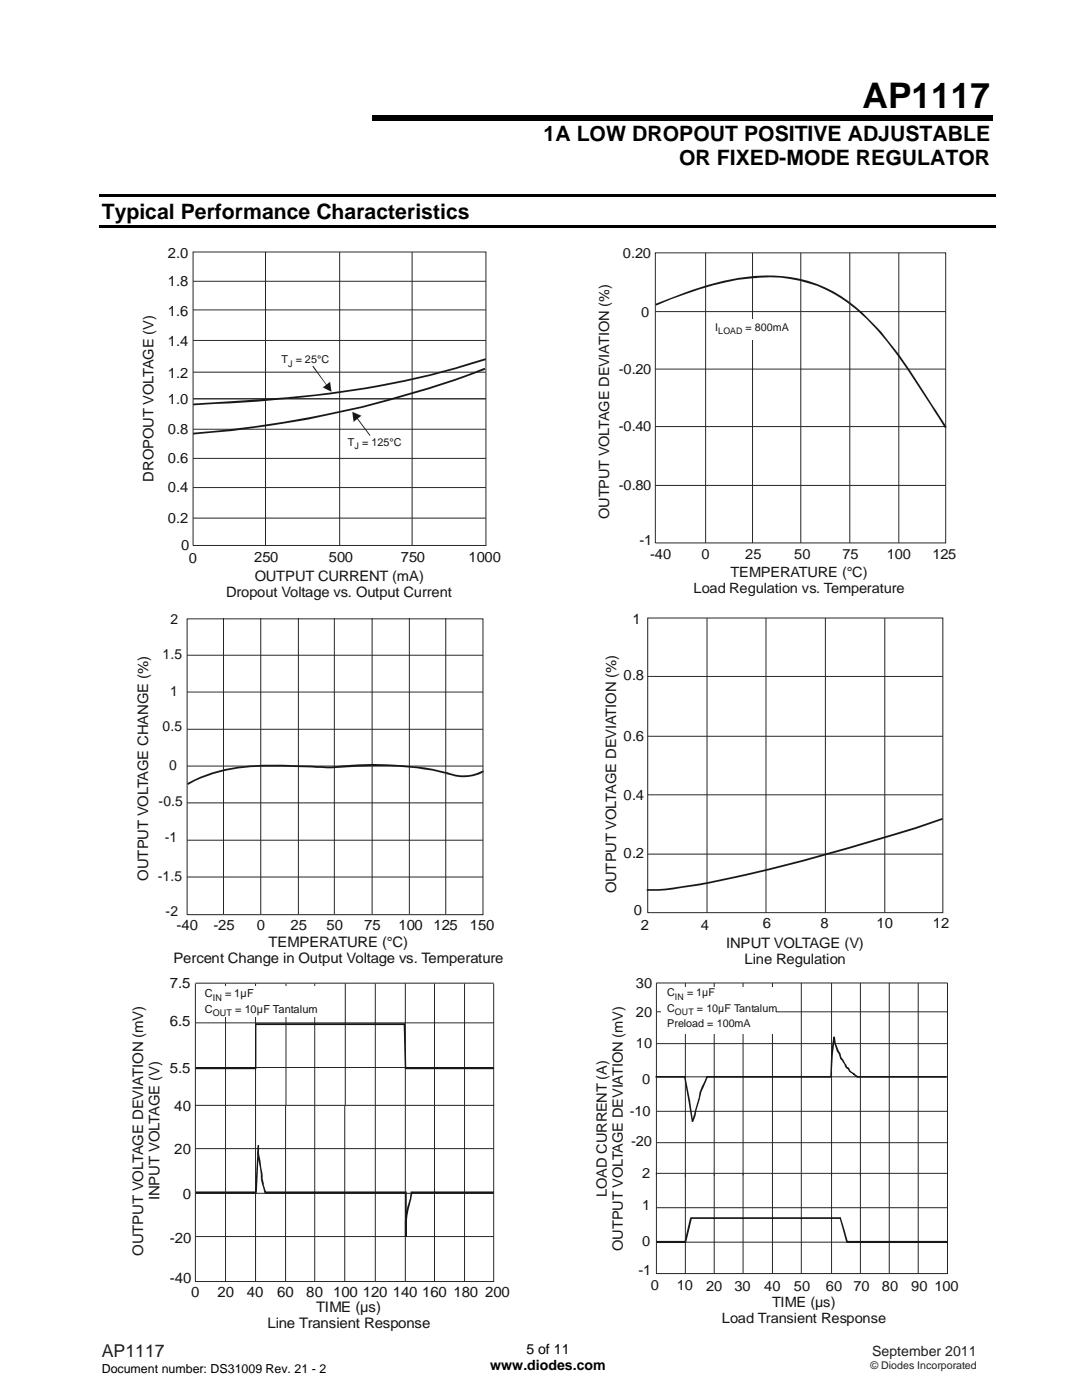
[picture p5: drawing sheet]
<svg xmlns="http://www.w3.org/2000/svg" width="216mm" height="279mm" viewBox="0 0 216 279" stroke-linecap="round" stroke-linejoin="round" font-family="sans-serif">
<path d="M19.8 38.8h178.8v.5h-178.8zM74.3 23.1h123.8v1.1h-123.8zM19.8 44.9h178.8v.5h-178.8z" fill="#000"/>
<g fill="none" stroke="#23282b" stroke-width=".2">
<path d="M38.5 50.3h58.5v58.6h-58.5zM38.5 56.1h58.5M53 50.3v58.6M67.8 50.3v58.6M82.2 50.3v58.6M38.5 79.6h58.5M38.5 67.9h58.5M38.5 61.8h58.5M38.5 74.3h58.5M38.5 97.3h58.5M38.5 91.5h58.5M38.5 85.7h58.5"/>
<path d="M38.5 103.4h58.5"/>
</g>
<g fill="#1f1a17">
<path d="M62.5 73l2.8 3.9-.1 .1-2.9-3.8z"/>
<path d="M71.2 83.5l.1-.1 2.6 3.5-.1 .1z"/>
<path d="M38.5 80.5a352.3 352.3 0 0 0 30.8-2.6l.1 .3a306.7 306.7 0 0 1-30.9 2.7zM69.3 77.9a161.6 161.6 0 0 0 27.6-6.4l.1 .4a164.1 164.1 0 0 1-27.6 6.3z"/>
<path d="M38.5 86.4a213.5 213.5 0 0 0 30.1-4.5v.3a206.7 206.7 0 0 1-30.1 4.5zM68.6 81.9a204.4 204.4 0 0 0 28.1-8.5l.2 .4a204.7 204.7 0 0 1-28.3 8.4z"/>
</g>
<g fill="#1f1a17">
<path d="M64.4 77.3l1.5-1.1 .2 2-.2-2 .2 2z" fill-rule="evenodd"/>
<path d="M70.3 82.2l1.8 .8-1.6 1.2z" fill-rule="evenodd"/>
</g>
<path d="M130.8 50.5h57.9v57.9h-57.9zM140.8 50.5v57.9M150.2 50.5v57.9M159.8 50.5v57.9M169.6 50.5v57.9M179.3 50.5v57.9M130.8 73.7h57.9M130.8 62.2h57.9M130.8 96.9h57.9M130.8 85.1h57.9" fill="none" stroke="#23282b" stroke-width=".2"/>
<path d="M130.8 60.6a103.1 103.1 0 0 1 10.5-3.7 36 36 0 0 1 20.1-.8 28.9 28.9 0 0 1 13.1 8.8 84.7 84.7 0 0 1 9.3 12.4l2.3 3.6-.3 .1a119.6 119.6 0 0 0-10.2-14.4 32.8 32.8 0 0 0-12.6-9.6 28.9 28.9 0 0 0-13.5-1.4 62.2 62.2 0 0 0-18.6 5.4zM185.8 81l.3-.1 2.8 4.3-.4 .2z" fill="#1f1a17"/>
<g fill="#fff">
<path d="M142.3 63.6l.1 4.2z"/>
<path d="M142.3 63.6h.2v4.2h-.2z"/>
<path d="M142.4 63.6h.2v4.2h-.2z"/>
<path d="M142.5 63.6h.2v4.2h-.2z"/>
<path d="M142.6 63.6h.2v4.2h-.2z"/>
<path d="M142.7 63.6h.2v4.2h-.2z"/>
<path d="M142.8 63.6h.2v4.2h-.2z"/>
<path d="M142.9 63.6h.1v4.2h-.1z"/>
<path d="M143 63.6h.1v4.2h-.1z"/>
<path d="M143 63.6h.2v4.2h-.2z"/>
<path d="M143.1 63.6h.2v4.2h-.2z"/>
<path d="M143.2 63.6h.2v4.2h-.2z"/>
<path d="M143.3 63.6h.2v4.2h-.2z"/>
<path d="M143.4 63.6h.2v4.2h-.2z"/>
<path d="M143.5 63.6h.1v4.2h-.1z"/>
<path d="M143.6 63.6h.1v4.2h-.1z"/>
<path d="M143.6 63.6h.2v4.2h-.2z"/>
<path d="M143.7 63.6h.2v4.2h-.2z"/>
<path d="M143.8 63.6h.2v4.2h-.2z"/>
<path d="M143.9 63.6h.2v4.2h-.2z"/>
<path d="M144 63.6h.1v4.2h-.1z"/>
<path d="M144.1 63.6h.1v4.2h-.1z"/>
<path d="M144.1 63.6h.2v4.2h-.2z"/>
<path d="M144.2 63.6h.2v4.2h-.2z"/>
<path d="M144.3 63.6h.2v4.2h-.2z"/>
<path d="M144.4 63.6h.2v4.2h-.2z"/>
<path d="M144.5 63.6h.2v4.2h-.2z"/>
<path d="M144.6 63.6h.2v4.2h-.2z"/>
<path d="M144.7 63.6h.1v4.2h-.1z"/>
<path d="M144.8 63.6h.1v4.2h-.1z"/>
<path d="M144.8 63.6h.2v4.2h-.2z"/>
<path d="M144.9 63.6h.2v4.2h-.2z"/>
<path d="M145 63.6h.2v4.2h-.2z"/>
<path d="M145.1 63.6h.2v4.2h-.2z"/>
<path d="M145.2 63.6h.2v4.2h-.2z"/>
<path d="M145.3 63.6h.1v4.2h-.1z"/>
<path d="M145.4 63.6h.1v4.2h-.1z"/>
<path d="M145.4 63.6h.2v4.2h-.2z"/>
<path d="M145.5 63.6h.2v4.2h-.2z"/>
<path d="M145.6 63.6h.2v4.2h-.2z"/>
<path d="M145.7 63.6h.2v4.2h-.2z"/>
<path d="M145.8 63.6h.2v4.2h-.2z"/>
<path d="M145.9 63.6h.1v4.2h-.1z"/>
<path d="M146 63.6h.1v4.2h-.1z"/>
<path d="M146 63.6h.2v4.2h-.2z"/>
<path d="M146.1 63.6h.2v4.2h-.2z"/>
<path d="M146.2 63.6h.2v4.2h-.2z"/>
<path d="M146.3 63.6h.2v4.2h-.2z"/>
<path d="M146.4 63.6h.2v4.2h-.2z"/>
<path d="M146.5 63.6h.1v4.2h-.1z"/>
<path d="M146.6 63.6h.1v4.2h-.1z"/>
<path d="M146.6 63.6h.2v4.2h-.2z"/>
<path d="M146.7 63.6h.2v4.2h-.2z"/>
<path d="M146.8 63.6h.2v4.2h-.2z"/>
<path d="M146.9 63.6h.2v4.2h-.2z"/>
<path d="M147 63.6h.2v4.2h-.2z"/>
<path d="M147.1 63.6h.1v4.2h-.1z"/>
<path d="M147.2 63.6h.1v4.2h-.1z"/>
<path d="M147.2 63.6h.2v4.2h-.2z"/>
<path d="M147.3 63.6h.2v4.2h-.2z"/>
<path d="M147.4 63.6h.2v4.2h-.2z"/>
<path d="M147.5 63.6h.2v4.2h-.2z"/>
<path d="M147.6 63.6h.2v4.2h-.2z"/>
<path d="M147.7 63.6h.1v4.2h-.1z"/>
<path d="M147.8 63.6h.1v4.2h-.1z"/>
<path d="M147.8 63.6h.2v4.2h-.2z"/>
<path d="M147.9 63.6h.2v4.2h-.2z"/>
<path d="M148 63.6h.2v4.2h-.2z"/>
<path d="M148.1 63.6h.2v4.2h-.2z"/>
<path d="M148.2 63.6h.2v4.2h-.2z"/>
<path d="M148.3 63.6h.1v4.2h-.1z"/>
<path d="M148.4 63.6h.1v4.2h-.1z"/>
<path d="M148.4 63.6h.2v4.2h-.2z"/>
<path d="M148.5 63.6h.2v4.2h-.2z"/>
<path d="M148.6 63.6h.2v4.2h-.2z"/>
<path d="M148.7 63.6h.2v4.2h-.2z"/>
<path d="M148.8 63.6h.2v4.2h-.2z"/>
<path d="M148.9 63.6h.2v4.2h-.2z"/>
<path d="M149 63.6h.1v4.2h-.1z"/>
<path d="M149.1 63.6h.1v4.2h-.1z"/>
<path d="M149.1 63.6h.2v4.2h-.2z"/>
<path d="M149.2 63.6h.2v4.2h-.2z"/>
<path d="M149.3 63.6h.2v4.2h-.2z"/>
<path d="M149.4 63.6h.2v4.2h-.2z"/>
<path d="M149.5 63.6h.1v4.2h-.1z"/>
<path d="M149.6 63.6h.1v4.2h-.1z"/>
<path d="M149.6 63.6h.2v4.2h-.2z"/>
<path d="M149.7 63.6h.2v4.2h-.2z"/>
<path d="M149.8 63.6h.2v4.2h-.2z"/>
<path d="M149.9 63.6h.2v4.2h-.2z"/>
<path d="M150 63.6h.2v4.2h-.2z"/>
<path d="M150.1 63.6h.1v4.2h-.1z"/>
<path d="M150.2 63.6h.1v4.2h-.1z"/>
<path d="M150.2 63.6h.2v4.2h-.2z"/>
<path d="M150.3 63.6h.2v4.2h-.2z"/>
<path d="M150.4 63.6h.2v4.2h-.2z"/>
<path d="M150.5 63.6h.2v4.2h-.2z"/>
<path d="M150.6 63.6h.2v4.2h-.2z"/>
<path d="M150.7 63.6h.2v4.2h-.2z"/>
<path d="M150.8 63.6h.1v4.2h-.1z"/>
<path d="M150.9 63.6h.1v4.2h-.1z"/>
<path d="M150.9 63.6h.2v4.2h-.2z"/>
<path d="M151 63.6h.2v4.2h-.2z"/>
<path d="M151.1 63.6h.2v4.2h-.2z"/>
<path d="M151.2 63.6h.2v4.2h-.2z"/>
<path d="M151.3 63.6h.1v4.2h-.1z"/>
<path d="M151.4 63.6h.1v4.2h-.1z"/>
<path d="M151.4 63.6h.2v4.2h-.2z"/>
<path d="M151.5 63.6h.2v4.2h-.2z"/>
<path d="M151.6 63.6h.2v4.2h-.2z"/>
<path d="M151.7 63.6h.2v4.2h-.2z"/>
<path d="M151.8 63.6h.2v4.2h-.2z"/>
<path d="M151.9 63.6h.2v4.2h-.2z"/>
<path d="M152 63.6h.1v4.2h-.1z"/>
<path d="M152.1 63.6h.1v4.2h-.1z"/>
<path d="M152.1 63.6h.2v4.2h-.2z"/>
<path d="M152.2 63.6h.2v4.2h-.2z"/>
<path d="M152.3 63.6h.2v4.2h-.2z"/>
<path d="M152.4 63.6h.2v4.2h-.2z"/>
<path d="M152.5 63.6h.2v4.2h-.2z"/>
<path d="M152.6 63.6h.1v4.2h-.1z"/>
<path d="M152.7 63.6h.1v4.2h-.1z"/>
<path d="M152.7 63.6h.2v4.2h-.2z"/>
<path d="M152.8 63.6h.2v4.2h-.2z"/>
<path d="M152.9 63.6h.2v4.2h-.2z"/>
<path d="M153 63.6h.2v4.2h-.2z"/>
<path d="M153.1 63.6h.1v4.2h-.1z"/>
<path d="M153.2 63.6h.1v4.2h-.1z"/>
<path d="M153.2 63.6h.2v4.2h-.2z"/>
<path d="M153.3 63.6h.2v4.2h-.2z"/>
<path d="M153.4 63.6h.2v4.2h-.2z"/>
<path d="M153.5 63.6h.2v4.2h-.2z"/>
<path d="M153.6 63.6h.2v4.2h-.2z"/>
<path d="M153.7 63.6h.2v4.2h-.2z"/>
<path d="M153.8 63.6h.1v4.2h-.1z"/>
<path d="M153.9 63.6h.1v4.2h-.1z"/>
<path d="M153.9 63.6h.2v4.2h-.2z"/>
<path d="M154 63.6h.2v4.2h-.2z"/>
<path d="M154.1 63.6h.2v4.2h-.2z"/>
<path d="M154.2 63.6h.2v4.2h-.2z"/>
<path d="M154.3 63.6h.2v4.2h-.2z"/>
<path d="M154.4 63.6h.1v4.2h-.1z"/>
<path d="M154.5 63.6h.1v4.2h-.1z"/>
<path d="M154.5 63.6h.2v4.2h-.2z"/>
<path d="M154.6 63.6h.2v4.2h-.2z"/>
<path d="M154.7 63.6h.2v4.2h-.2z"/>
<path d="M154.8 63.6h.2v4.2h-.2z"/>
<path d="M154.9 63.6h.2v4.2h-.2z"/>
<path d="M155 63.6h.2v4.2h-.2z"/>
<path d="M155.1 63.6h.1v4.2h-.1z"/>
<path d="M155.2 63.6h.1v4.2h-.1z"/>
<path d="M155.2 63.6h.2v4.2h-.2z"/>
<path d="M155.3 63.6h.2v4.2h-.2z"/>
<path d="M155.4 63.6h.2v4.2h-.2z"/>
<path d="M155.5 63.6h.2v4.2h-.2z"/>
<path d="M155.6 63.6h.1v4.2h-.1z"/>
<path d="M155.7 63.6h.1v4.2h-.1z"/>
<path d="M155.7 63.6h.2v4.2h-.2z"/>
<path d="M155.8 63.6h.2v4.2h-.2z"/>
<path d="M155.9 63.6h.2v4.2h-.2z"/>
<path d="M156 63.6h.2v4.2h-.2z"/>
<path d="M156.1 63.6h.2v4.2h-.2z"/>
<path d="M156.2 63.6h.1v4.2h-.1z"/>
<path d="M156.3 63.6h.1v4.2h-.1z"/>
<path d="M156.3 63.6h.2v4.2h-.2z"/>
<path d="M156.4 63.6h.2v4.2h-.2z"/>
<path d="M156.5 63.6h.2v4.2h-.2z"/>
<path d="M156.6 63.6h.2v4.2h-.2z"/>
<path d="M156.7 63.6h.2v4.2h-.2z"/>
<path d="M156.8 63.6h.2v4.2h-.2z"/>
<path d="M156.9 63.6h.1v4.2h-.1z"/>
<path d="M157 63.6h.1v4.2h-.1z"/>
<path d="M157 63.6h.2v4.2h-.2z"/>
<path d="M157.1 63.6h.2v4.2h-.2z"/>
<path d="M157.2 63.6h.2v4.2h-.2z"/>
<path d="M157.3 63.6h.2v4.2h-.2z"/>
<path d="M157.4 63.6h.1v4.2h-.1z"/>
<path d="M157.5 63.6h.1v4.2h-.1z"/>
<path d="M157.5 63.6h.2v4.2h-.2z"/>
<path d="M157.6 63.6h.2v4.2h-.2z"/>
<path d="M157.7 63.6h.2v4.2h-.2z"/>
<path d="M157.8 63.6h.2v4.2h-.2z"/>
<path d="M157.9 63.6h.2v4.2h-.2z"/>
<path d="M158 63.6h.2v4.2h-.2z"/>
<path d="M158.1 63.6h.1v4.2h-.1z"/>
<path d="M158.2 63.6h.1v4.2h-.1z"/>
<path d="M158.2 63.6h.2v4.2h-.2z"/>
<path d="M158.3 63.6h.2v4.2h-.2z"/>
<path d="M158.4 63.6h.2v4.2h-.2z"/>
<path d="M158.5 63.6h.2v4.2h-.2z"/>
<path d="M158.6 63.6l.1 4.2z"/>
<path d="M158.7 63.6v4.2z"/>
</g>
<g fill="none" stroke="#23282b" stroke-width=".2">
<path d="M37.3 123.5h59.1v59h-59.1zM37.3 138.1h59.1M37.3 130.8h59.1M44.6 123.3v59.2M52 123.3v59.2M59.5 123.3v59.2M66.7 123.3v59.2M74.3 123.3v59.2M81.7 123.3v59.2M88.9 123.3v59.2M37.3 152.9h59.1M37.3 145.5h59.1"/>
<path d="M37.3 175h59.1M37.3 167.7h59.1M37.3 160.2h59.1"/>
</g>
<path d="M37.3 156.3a34.2 34.2 0 0 1 17.2-3.7l7.9 .2-.1 .4a87.4 87.4 0 0 0-15 .2l-4.1 .9a24 24 0 0 0-5.7 2.4zM62.4 152.8l3.7 .2v.3l-3.8-.1zM66.1 153.2v.1zM66.1 153a70.5 70.5 0 0 1 11.3-.5v.4l-5.8 .1-5.5 .3zM77.4 152.5l3 .2a40.7 40.7 0 0 1 8.8 1.4l-.1 .4a55.7 55.7 0 0 0-11.7-1.6zM89.2 154.1h.1l-.1 .2zM89.2 154.1h.1l-.2 .4 .2-.4zM89.2 154.3l-.1 .2zM89.3 154.1l.9 .3-.1 .3-1-.2zM90.2 154.4l1 .2-.1 .4-1-.3zM91.2 154.6a8 8 0 0 0 5.2-.8l.2 .2a8.1 8.1 0 0 1-5.5 1z" fill="#1f1a17"/>
<path d="M129.2 123.3h58.9v58.8h-58.9zM129.2 135h58.9M141.1 123.3v58.8M152.8 123.3v58.8M164.7 123.3v58.8M176.6 123.3v58.8M129.2 158.6h58.9M129.2 146.9h58.9M129.2 170.5h58.9" fill="none" stroke="#23282b" stroke-width=".2"/>
<path d="M129.1 177.4v.4zM129.1 177.4h2.2l2.8-.2 .1 .3-2.9 .3h-2.2zM134.1 177.2l7.1-1.2 .1 .4-7.1 1.1zM141.2 176a357.9 357.9 0 0 0 32.1-8.1l9.4-2.8 5.3-1.9 .1 .4-5.3 1.8a471.5 471.5 0 0 1-36.2 9.9l-5.3 1.1z" fill="#1f1a17"/>
<path d="M39 220.6h59.5v35.2h-59.5z" fill="#fff"/>
<path d="M39 220.6h59.5v35.2h-59.5z" fill="none" stroke="#fff" stroke-width=".2"/>
<g fill="none" stroke="#23282b" stroke-width=".2">
<path d="M39 196.2h59.5M39 196.3v24.3M45 196.3v59.5M51 196.3v59.5M57.1 196.3v24.3M62.8 196.3v59.5M68.9 196.3v24.3M74.9 196.3v59.5M80.9 196.3v59.5M86.7 196.3v59.5M92.7 196.3v59.5M98.5 196.3v24.3"/>
<path d="M39 204.1h59.5M39 213h59.5M39 220.6h59.5v35.2h-59.5zM39 238.1h59.5M39 229.2h59.5M57 220.6v35.2M68.8 220.6v35.2M39 246.8h59.5"/>
</g>
<g fill="#131516">
<path d="M39 213h12.1v.4h-12.1zM51.1 213.2l.1 .2zM50.9 204.4h.3v8.8h-.3zM50.9 204.2h.2v.2h-.2zM51.1 204.2h29.6v.4h-29.6zM80.7 204.2l.2 .2h-.2zM80.5 204.4h.4l.2 8.8h-.3zM80.8 213.2l.1 .2zM80.9 213h17.6v.4h-17.6z"/>
<path d="M39.1 237.8h12v.4h-12zM51.1 238.1h.1v.1h-.1zM51.4 228.6h.3l-.5 9.5-.3-.1zM51.4 228.6h.3zM51.4 228.6h.3v1.7h-.3zM51.4 230.3h.3l.3 1.3-.4 .1zM51.6 231.7l.4-.1 .1 1.4-.2 .1zM51.9 233.1l.2-.1 .3 1.4h-.4zM52.2 234.4h.2zM52 234.4h.4v.8h-.4zM52 235.2h.2l-.2 .1zM52 235.3l.4-.1 .3 1.1-.4 .1zM52.3 236.4h.2zM52.3 236.4l.3-.1 .2 .8-.2 .2zM52.6 237.3l.2-.2 .3 .9-.4 .1zM52.7 238.1h.2v.1zM52.9 237.8h28.1v.4h-28.1zM81 237.8h.2v.3h-.2zM80.8 238.1h.4v8.8h-.4zM80.8 246.9h.4zM80.8 245.2h.4v1.7h-.4zM80.8 243.8h.4v1.4h-.4zM80.8 243.8h.2zM81.1 242.4l.2 .1-.1 1.4-.4-.1zM81.2 241h.4l-.3 1.5-.2-.1zM81.2 241h.2zM81.8 239.3l.2 .2-.4 1.6-.4-.1zM81.9 239.4l.1 .1zM81.9 238l.4 .1-.3 1.4-.2-.1zM81.9 237.8h.2v.3zM82.1 237.8h16.4v.4h-16.4z"/>
</g>
<g fill="#fff">
<path d="M39.8 196.8l.1 6.2z"/>
<path d="M39.8 196.8h.2v6.2h-.2z"/>
<path d="M39.9 196.8h.1v6.2h-.1z"/>
<path d="M40 196.8h.2v6.2h-.2z"/>
<path d="M40 196.8h.3v6.2h-.3z"/>
<path d="M40.2 196.8h.2v6.2h-.2z"/>
<path d="M40.3 196.8h.2v6.2h-.2z"/>
<path d="M40.4 196.8h.2v6.2h-.2z"/>
<path d="M40.5 196.8h.2v6.2h-.2z"/>
<path d="M40.6 196.8h.2v6.2h-.2z"/>
<path d="M40.7 196.8h.2v6.2h-.2z"/>
<path d="M40.8 196.8h.1v6.2h-.1z"/>
<path d="M40.9 196.8h.1v6.2h-.1z"/>
<path d="M40.9 196.8h.2v6.2h-.2z"/>
<path d="M41 196.8h.2v6.2h-.2z"/>
<path d="M41.1 196.8h.2v6.2h-.2z"/>
<path d="M41.2 196.8h.2v6.2h-.2z"/>
<path d="M41.3 196.8h.2v6.2h-.2z"/>
<path d="M41.4 196.8h.2v6.2h-.2z"/>
<path d="M41.5 196.8h.2v6.2h-.2z"/>
<path d="M41.6 196.8h.2v6.2h-.2z"/>
<path d="M41.7 196.8h.2v6.2h-.2z"/>
<path d="M41.8 196.8h.2v6.2h-.2z"/>
<path d="M41.9 196.8h.2v6.2h-.2z"/>
<path d="M42 196.8h.2v6.2h-.2z"/>
<path d="M42.1 196.8h.2v6.2h-.2z"/>
<path d="M42.2 196.8h.2v6.2h-.2z"/>
<path d="M42.3 196.8h.1v6.2h-.1z"/>
<path d="M42.4 196.8h.1v6.2h-.1z"/>
<path d="M42.4 196.8h.2v6.2h-.2z"/>
<path d="M42.5 196.8h.2v6.2h-.2z"/>
<path d="M42.6 196.8h.2v6.2h-.2z"/>
<path d="M42.7 196.8h.2v6.2h-.2z"/>
<path d="M42.8 196.8h.3v6.2h-.3z"/>
<path d="M42.9 196.8h.2v6.2h-.2z"/>
<path d="M43.1 196.8h.1v6.2h-.1z"/>
<path d="M43.1 196.8h.2v6.2h-.2z"/>
<path d="M43.2 196.8h.2v6.2h-.2z"/>
<path d="M43.3 196.8h.2v6.2h-.2z"/>
<path d="M43.4 196.8h.2v6.2h-.2z"/>
<path d="M43.5 196.8h.2v6.2h-.2z"/>
<path d="M43.6 196.8h.2v6.2h-.2z"/>
<path d="M43.7 196.8h.2v6.2h-.2z"/>
<path d="M43.8 196.8h.1v6.2h-.1z"/>
<path d="M43.9 196.8h.1v6.2h-.1z"/>
<path d="M43.9 196.8h.2v6.2h-.2z"/>
<path d="M44 196.8h.2v6.2h-.2z"/>
<path d="M44.1 196.8h.2v6.2h-.2z"/>
<path d="M44.2 196.8h.3v6.2h-.3z"/>
<path d="M44.3 196.8h.3v6.2h-.3z"/>
<path d="M44.5 196.8h.1v6.2h-.1z"/>
<path d="M44.6 196.8h.1v6.2h-.1z"/>
<path d="M44.6 196.8h.2v6.2h-.2z"/>
<path d="M44.7 196.8h.2v6.2h-.2z"/>
<path d="M44.8 196.8h.2v6.2h-.2z"/>
<path d="M44.9 196.8h.2v6.2h-.2z"/>
<path d="M45 196.8h.2v6.2h-.2z"/>
<path d="M45.1 196.8h.2v6.2h-.2z"/>
<path d="M45.2 196.8h.1v6.2h-.1z"/>
<path d="M45.3 196.8h.1v6.2h-.1z"/>
<path d="M45.3 196.8h.2v6.2h-.2z"/>
<path d="M45.4 196.8h.2v6.2h-.2z"/>
<path d="M45.5 196.8h.3v6.2h-.3z"/>
<path d="M45.6 196.8h.3v6.2h-.3z"/>
<path d="M45.8 196.8h.2v6.2h-.2z"/>
<path d="M45.9 196.8h.2v6.2h-.2z"/>
<path d="M46 196.8h.1v6.2h-.1z"/>
<path d="M46.1 196.8h.1v6.2h-.1z"/>
<path d="M46.1 196.8h.2v6.2h-.2z"/>
<path d="M46.2 196.8h.2v6.2h-.2z"/>
<path d="M46.3 196.8h.2v6.2h-.2z"/>
<path d="M46.4 196.8h.2v6.2h-.2z"/>
<path d="M46.5 196.8h.2v6.2h-.2z"/>
<path d="M46.6 196.8h.2v6.2h-.2z"/>
<path d="M46.7 196.8h.1v6.2h-.1z"/>
<path d="M46.8 196.8h.1v6.2h-.1z"/>
<path d="M46.8 196.8h.2v6.2h-.2z"/>
<path d="M46.9 196.8h.3v6.2h-.3z"/>
<path d="M47 196.8h.3v6.2h-.3z"/>
<path d="M47.2 196.8h.2v6.2h-.2z"/>
<path d="M47.3 196.8h.2v6.2h-.2z"/>
<path d="M47.4 196.8h.2v6.2h-.2z"/>
<path d="M47.5 196.8h.1v6.2h-.1z"/>
<path d="M47.6 196.8h.1v6.2h-.1z"/>
<path d="M47.6 196.8h.2v6.2h-.2z"/>
<path d="M47.7 196.8h.2v6.2h-.2z"/>
<path d="M47.8 196.8h.2v6.2h-.2z"/>
<path d="M47.9 196.8h.2v6.2h-.2z"/>
<path d="M48 196.8h.2v6.2h-.2z"/>
<path d="M48.1 196.8h.2v6.2h-.2z"/>
<path d="M48.2 196.8h.1v6.2h-.1z"/>
<path d="M48.3 196.8h.1v6.2h-.1z"/>
<path d="M48.3 196.8h.3v6.2h-.3z"/>
<path d="M48.4 196.8h.3v6.2h-.3z"/>
<path d="M48.6 196.8h.2v6.2h-.2z"/>
<path d="M48.7 196.8h.2v6.2h-.2z"/>
<path d="M48.8 196.8h.2v6.2h-.2z"/>
<path d="M48.9 196.8h.1v6.2h-.1z"/>
<path d="M49 196.8h.1v6.2h-.1z"/>
<path d="M49 196.8h.2v6.2h-.2z"/>
<path d="M49.1 196.8h.2v6.2h-.2z"/>
<path d="M49.2 196.8h.2v6.2h-.2z"/>
<path d="M49.3 196.8h.2v6.2h-.2z"/>
<path d="M49.4 196.8h.2v6.2h-.2z"/>
<path d="M49.5 196.8h.2v6.2h-.2z"/>
<path d="M49.6 196.8h.2v6.2h-.2z"/>
<path d="M49.7 196.8h.2v6.2h-.2z"/>
<path d="M49.8 196.8h.2v6.2h-.2z"/>
<path d="M49.9 196.8h.2v6.2h-.2z"/>
<path d="M50 196.8h.2v6.2h-.2z"/>
<path d="M50.1 196.8h.2v6.2h-.2z"/>
<path d="M50.2 196.8h.2v6.2h-.2z"/>
<path d="M50.3 196.8h.2v6.2h-.2z"/>
<path d="M50.4 196.8h.1v6.2h-.1z"/>
<path d="M50.5 196.8h.1v6.2h-.1z"/>
<path d="M50.5 196.8h.2v6.2h-.2z"/>
<path d="M50.6 196.8h.2v6.2h-.2z"/>
<path d="M50.7 196.8h.2v6.2h-.2z"/>
<path d="M50.8 196.8h.2v6.2h-.2z"/>
<path d="M50.9 196.8h.2v6.2h-.2z"/>
<path d="M51 196.8h.2v6.2h-.2z"/>
<path d="M51.1 196.8h.3v6.2h-.3z"/>
<path d="M51.2 196.8h.2v6.2h-.2z"/>
<path d="M51.4 196.8h.1v6.2h-.1z"/>
<path d="M51.4 196.8h.2v6.2h-.2z"/>
<path d="M51.5 196.8h.2v6.2h-.2z"/>
<path d="M51.6 196.8h.2v6.2h-.2z"/>
<path d="M51.7 196.8h.2v6.2h-.2z"/>
<path d="M51.8 196.8h.2v6.2h-.2z"/>
<path d="M51.9 196.8h.1v6.2h-.1z"/>
<path d="M52 196.8h.1v6.2h-.1z"/>
<path d="M52 196.8h.2v6.2h-.2z"/>
<path d="M52.1 196.8h.2v6.2h-.2z"/>
<path d="M52.2 196.8h.2v6.2h-.2z"/>
<path d="M52.3 196.8h.2v6.2h-.2z"/>
<path d="M52.4 196.8h.3v6.2h-.3z"/>
<path d="M52.5 196.8h.2v6.2h-.2z"/>
<path d="M52.7 196.8h.1v6.2h-.1z"/>
<path d="M52.7 196.8h.2v6.2h-.2z"/>
<path d="M52.8 196.8h.2v6.2h-.2z"/>
<path d="M52.9 196.8h.2v6.2h-.2z"/>
<path d="M53 196.8h.2v6.2h-.2z"/>
<path d="M53.1 196.8h.2v6.2h-.2z"/>
<path d="M53.2 196.8h.2v6.2h-.2z"/>
<path d="M53.3 196.8h.2v6.2h-.2z"/>
<path d="M53.4 196.8h.2v6.2h-.2z"/>
<path d="M53.5 196.8h.1v6.2h-.1z"/>
<path d="M53.6 196.8h.1v6.2h-.1z"/>
<path d="M53.6 196.8h.2v6.2h-.2z"/>
<path d="M53.7 196.8h.2v6.2h-.2z"/>
<path d="M53.8 196.8h.3v6.2h-.3z"/>
<path d="M53.9 196.8h.3v6.2h-.3z"/>
<path d="M54.1 196.8h.2v6.2h-.2z"/>
<path d="M54.2 196.8h.1v6.2h-.1z"/>
<path d="M54.3 196.8h.1v6.2h-.1z"/>
<path d="M54.3 196.8h.2v6.2h-.2z"/>
<path d="M54.4 196.8h.2v6.2h-.2z"/>
<path d="M54.5 196.8h.2v6.2h-.2z"/>
<path d="M54.6 196.8h.2v6.2h-.2z"/>
<path d="M54.7 196.8h.2v6.2h-.2z"/>
<path d="M54.8 196.8h.1v6.2h-.1z"/>
<path d="M54.9 196.8h.2v6.2h-.2z"/>
<path d="M55.1 196.8h.1v6.2h-.1z"/>
<path d="M55.1 196.8h.2v6.2h-.2z"/>
<path d="M55.2 196.8h.3v6.2h-.3z"/>
<path d="M55.3 196.8h.3v6.2h-.3z"/>
<path d="M55.5 196.8h.2v6.2h-.2z"/>
<path d="M55.6 196.8h.2v6.2h-.2z"/>
<path d="M55.7 196.8h.1v6.2h-.1z"/>
<path d="M55.8 196.8h.1v6.2h-.1z"/>
<path d="M55.8 196.8h.2v6.2h-.2z"/>
<path d="M55.9 196.8h.2v6.2h-.2z"/>
<path d="M56 196.8h.2v6.2h-.2z"/>
<path d="M56.1 196.8h.2v6.2h-.2z"/>
<path d="M56.2 196.8h.2v6.2h-.2z"/>
<path d="M56.3 196.8h.2v6.2h-.2z"/>
<path d="M56.4 196.8h.1v6.2h-.1z"/>
<path d="M56.5 196.8h.1v6.2h-.1z"/>
<path d="M56.5 196.8h.3v6.2h-.3z"/>
<path d="M56.6 196.8h.3v6.2h-.3z"/>
<path d="M56.8 196.8h.2v6.2h-.2z"/>
<path d="M56.9 196.8h.2v6.2h-.2z"/>
<path d="M57 196.8h.2v6.2h-.2z"/>
<path d="M57.1 196.8h.2v6.2h-.2z"/>
<path d="M57.2 196.8h.1v6.2h-.1z"/>
<path d="M57.3 196.8h.1v6.2h-.1z"/>
<path d="M57.3 196.8h.2v6.2h-.2z"/>
<path d="M57.4 196.8h.2v6.2h-.2z"/>
<path d="M57.5 196.8h.2v6.2h-.2z"/>
<path d="M57.6 196.8h.2v6.2h-.2z"/>
<path d="M57.7 196.8h.2v6.2h-.2z"/>
<path d="M57.8 196.8h.2v6.2h-.2z"/>
<path d="M57.9 196.8h.1v6.2h-.1z"/>
<path d="M58 196.8h.2v6.2h-.2z"/>
<path d="M58 196.8h.3v6.2h-.3z"/>
<path d="M58.2 196.8h.2v6.2h-.2z"/>
<path d="M58.3 196.8h.2v6.2h-.2z"/>
<path d="M58.4 196.8h.2v6.2h-.2z"/>
<path d="M58.5 196.8h.2v6.2h-.2z"/>
<path d="M58.6 196.8h.2v6.2h-.2z"/>
<path d="M58.7 196.8h.1v6.2h-.1z"/>
<path d="M58.8 196.8h.1v6.2h-.1z"/>
<path d="M58.8 196.8h.2v6.2h-.2z"/>
<path d="M58.9 196.8h.2v6.2h-.2z"/>
<path d="M59 196.8h.2v6.2h-.2z"/>
<path d="M59.1 196.8h.2v6.2h-.2z"/>
<path d="M59.2 196.8h.2v6.2h-.2z"/>
<path d="M59.3 196.8h.2v6.2h-.2z"/>
<path d="M59.4 196.8h.2v6.2h-.2z"/>
<path d="M59.5 196.8h.2v6.2h-.2z"/>
<path d="M59.6 196.8h.2v6.2h-.2z"/>
<path d="M59.7 196.8h.2v6.2h-.2z"/>
<path d="M59.8 196.8h.2v6.2h-.2z"/>
<path d="M59.9 196.8h.2v6.2h-.2z"/>
<path d="M60 196.8h.2v6.2h-.2z"/>
<path d="M60.1 196.8h.1v6.2h-.1z"/>
<path d="M60.2 196.8h.1v6.2h-.1z"/>
<path d="M60.2 196.8h.2v6.2h-.2z"/>
<path d="M60.3 196.8h.2v6.2h-.2z"/>
<path d="M60.4 196.8h.2v6.2h-.2z"/>
<path d="M60.5 196.8h.2v6.2h-.2z"/>
<path d="M60.6 196.8h.2v6.2h-.2z"/>
<path d="M60.7 196.8h.3v6.2h-.3z"/>
<path d="M60.8 196.8h.2v6.2h-.2z"/>
<path d="M61 196.8h.1v6.2h-.1z"/>
<path d="M61 196.8h.2v6.2h-.2z"/>
<path d="M61.1 196.8h.2v6.2h-.2z"/>
<path d="M61.2 196.8h.2v6.2h-.2z"/>
<path d="M61.3 196.8h.2v6.2h-.2z"/>
<path d="M61.4 196.8h.2v6.2h-.2z"/>
<path d="M61.5 196.8h.2v6.2h-.2z"/>
<path d="M61.6 196.8h.1v6.2h-.1z"/>
<path d="M61.7 196.8h.1v6.2h-.1z"/>
<path d="M61.7 196.8h.2v6.2h-.2z"/>
<path d="M61.8 196.8h.2v6.2h-.2z"/>
<path d="M61.9 196.8h.2v6.2h-.2z"/>
<path d="M62 196.8h.2v6.2h-.2z"/>
<path d="M62.1 196.8h.3v6.2h-.3z"/>
<path d="M62.2 196.8h.3v6.2h-.3z"/>
<path d="M62.4 196.8h.1v6.2h-.1z"/>
<path d="M62.5 196.8h.1v6.2h-.1z"/>
<path d="M62.5 196.8h.2v6.2h-.2z"/>
<path d="M62.6 196.8h.2v6.2h-.2z"/>
<path d="M62.7 196.8h.2v6.2h-.2z"/>
<path d="M62.8 196.8h.2v6.2h-.2z"/>
<path d="M62.9 196.8h.2v6.2h-.2z"/>
<path d="M63 196.8h.2v6.2h-.2z"/>
<path d="M63.1 196.8h.1v6.2h-.1z"/>
<path d="M63.2 196.8h.1v6.2h-.1z"/>
<path d="M63.2 196.8h.2v6.2h-.2z"/>
<path d="M63.3 196.8h.2v6.2h-.2z"/>
<path d="M63.4 196.8h.3v6.2h-.3z"/>
<path d="M63.5 196.8h.3v6.2h-.3z"/>
<path d="M63.7 196.8h.2v6.2h-.2z"/>
<path d="M63.8 196.8h.1v6.2h-.1z"/>
<path d="M63.9 196.8v6.2z"/>
</g>
<path d="M159.9 196.2v38" fill="none" stroke="#23282b" stroke-width=".2"/>
<path d="M131 234.2h58.1v20h-58.1z" fill="#fff"/>
<path d="M131 234.2h58.1v20h-58.1z" fill="none" stroke="#fff" stroke-width=".2"/>
<path d="M131 234.2h58.1v20h-58.1zM136.8 234.2v20M142.5 234.2v20M148.3 234.2v20M154.1 234.2v20M159.9 234.2v20M165.9 234.2v20M171.7 234.2v20M177.4 234.2v20M183.2 234.2v20M131 247.9h58.1M131 241h58.1" fill="none" stroke="#23282b" stroke-width=".2"/>
<path d="M131 247.6h5.8v.5h-5.8zM136.8 247.9h.1l-.1 .2zM137.7 243.1l.3 .1-1.1 4.7-.3-.1zM137.8 242.9l.1 .2h-.2zM137.9 242.9h29.7v.4h-29.7zM167.6 242.9h.2v.2h-.2zM167.6 243.2l.2-.1 .7 2.3-.3 .2zM168.2 245.6l.3-.2 .7 2.4-.4 .1zM168.8 247.9h.2v.2zM169 247.6h2.7v.5h-2.7zM171.7 247.6h17.4v.5h-17.4z" fill="#131516"/>
<g fill="none" stroke="#23282b" stroke-width=".2">
<path d="M136.8 196.2v38.7M142.5 196.2v38.5M148.3 196.2v38.4M154.1 196.2v38.4M165.9 196.2v38.5M171.7 196.2v38.5M177.4 196.2v38.2M183.2 196.2v38M130.9 208.3h58.2M131 201.9h58.1M131.1 214.9h58M131 228h58.1"/>
<path d="M131 221.8h58.1M189.1 234.2v-38h-58.1v38.3"/>
</g>
<path d="M130.8 214.7h5.9v.4h-5.9zM136.7 214.7v.2zM136.5 214.9l.3-.1 .9 4.8h-.3zM137.5 219.6h.2zM137.4 219.6h.3l.6 4.2-.3 .1zM138 223.9h.3zM138.5 222.5l.3 .1-.5 1.3-.3-.1zM138.6 222.5l.2 .1zM138.7 221.4l.3 .1-.2 1h-.3zM138.7 221.4l.1 .1zM139.4 219l.3 .2-.7 2.3-.3-.1zM139.5 219.1l.2 .1zM139.6 218l.3 .1-.2 1-.3-.1zM139.6 218l.2 .1zM140 216.9l.4 .2-.6 1.1-.2-.2zM140.5 215.9l.3 .1-.4 1.1-.4-.2zM141 214.8l.2 .2-.4 1-.3-.1zM141 214.7l.1 .2zM141.1 214.7h1.3v.4h-1.3zM142.4 214.7h5.8v.4h-5.8zM148.2 214.7h5.8v.4h-5.8zM154 214.7h5.8v.4h-5.8zM159.8 214.7h6v.4h-6zM165.8 214.9h.1v.2h-.1zM165.8 210.4h.4l-.3 4.5h-.2zM165.8 210.4h.2zM166.3 206.9l.3 .1-.4 3.4h-.4zM166.3 206.9h.3l-.2 .1zM166.3 207l.3-.1 .2 1.4h-.3zM166.5 208.3h.2l-.2 .1zM166.5 208.4l.3-.2 .5 1.4-.4 .1zM166.9 209.7l.2-.1zM166.9 209.7l.3-.2 .5 .8-.2 .2zM167.7 210.3l-.1 .1zM167.4 210.4h.3l.2 .7-.3 .1zM167.6 211.2h.2zM167.9 211l.4 .6-.2 .2-.5-.5zM168.3 211.6l-.1 .1zM168.1 211.8l.2-.2 .5 .8-.2 .2zM168.7 212.5l.1-.1zM168.5 212.6l.3-.2 .2 .5-.2 .2zM168.8 213.1l.1-.1-.1 .2zM168.9 212.9l.5 .2-.1 .3-.5-.2zM169.4 213.1v.2zM169.2 213.4l.2-.2 .3 .6-.3 .1zM169.5 213.8v.2zM169.6 213.7l.5 .3-.1 .2-.5-.2zM170.1 214l.4 .2-.1 .4-.4-.4zM170.5 214.2v.2zM170.3 214.5l.3-.3 .1 .3-.1 .2zM170.6 214.7v.1zM170.7 214.5l.5 .2-.1 .4-.5-.3zM171.1 214.9v.2zM171.1 214.7h.5v.4h-.5zM171.6 214.7h5.8v.4h-5.8zM177.4 214.7h5.7v.4h-5.7zM183.1 214.7h5.8v.4h-5.8z" fill="#131516"/>
<g fill="#fff">
<path d="M132 197.1l.1 9.2z"/>
<path d="M132 197.1h.2v9.2h-.2z"/>
<path d="M132.1 197.1h.2v9.2h-.2z"/>
<path d="M132.2 197.1h.2v9.2h-.2z"/>
<path d="M132.3 197.1h.1v9.2h-.1z"/>
<path d="M132.4 197.1h.1v9.2h-.1z"/>
<path d="M132.4 197.1h.2v9.2h-.2z"/>
<path d="M132.5 197.1h.2v9.2h-.2z"/>
<path d="M132.6 197.1h.2v9.2h-.2z"/>
<path d="M132.7 197.1h.2v9.2h-.2z"/>
<path d="M132.8 197.1h.2v9.2h-.2z"/>
<path d="M132.9 197.1h.2v9.2h-.2z"/>
<path d="M133 197.1h.1v9.2h-.1z"/>
<path d="M133.1 197.1h.1v9.2h-.1z"/>
<path d="M133.1 197.1h.3v9.2h-.3z"/>
<path d="M133.2 197.1h.3v9.2h-.3z"/>
<path d="M133.4 197.1h.2v9.2h-.2z"/>
<path d="M133.5 197.1h.1v9.2h-.1z"/>
<path d="M133.6 197.1h.1v9.2h-.1z"/>
<path d="M133.6 197.1h.2v9.2h-.2z"/>
<path d="M133.7 197.1h.2v9.2h-.2z"/>
<path d="M133.8 197.1h.2v9.2h-.2z"/>
<path d="M133.9 197.1h.2v9.2h-.2z"/>
<path d="M134 197.1h.2v9.2h-.2z"/>
<path d="M134.1 197.1h.2v9.2h-.2z"/>
<path d="M134.2 197.1h.1v9.2h-.1z"/>
<path d="M134.3 197.1h.1v9.2h-.1z"/>
<path d="M134.3 197.1h.2v9.2h-.2z"/>
<path d="M134.4 197.1h.2v9.2h-.2z"/>
<path d="M134.5 197.1h.2v9.2h-.2z"/>
<path d="M134.6 197.1h.2v9.2h-.2z"/>
<path d="M134.7 197.1h.2v9.2h-.2z"/>
<path d="M134.8 197.1h.1v9.2h-.1z"/>
<path d="M134.9 197.1h.1v9.2h-.1z"/>
<path d="M134.9 197.1h.2v9.2h-.2z"/>
<path d="M135 197.1h.2v9.2h-.2z"/>
<path d="M135.1 197.1h.2v9.2h-.2z"/>
<path d="M135.2 197.1h.2v9.2h-.2z"/>
<path d="M135.3 197.1h.2v9.2h-.2z"/>
<path d="M135.4 197.1h.2v9.2h-.2z"/>
<path d="M135.5 197.1h.1v9.2h-.1z"/>
<path d="M135.6 197.1h.1v9.2h-.1z"/>
<path d="M135.6 197.1h.2v9.2h-.2z"/>
<path d="M135.7 197.1h.2v9.2h-.2z"/>
<path d="M135.8 197.1h.2v9.2h-.2z"/>
<path d="M135.9 197.1h.2v9.2h-.2z"/>
<path d="M136 197.1h.1v9.2h-.1z"/>
<path d="M136.1 197.1h.2v9.2h-.2z"/>
<path d="M136.1 197.1h.3v9.2h-.3z"/>
<path d="M136.3 197.1h.2v9.2h-.2z"/>
<path d="M136.4 197.1h.2v9.2h-.2z"/>
<path d="M136.5 197.1h.2v9.2h-.2z"/>
<path d="M136.6 197.1h.2v9.2h-.2z"/>
<path d="M136.7 197.1h.1v9.2h-.1z"/>
<path d="M136.8 197.1h.1v9.2h-.1z"/>
<path d="M136.8 197.1h.2v9.2h-.2z"/>
<path d="M136.9 197.1h.2v9.2h-.2z"/>
<path d="M137 197.1h.2v9.2h-.2z"/>
<path d="M137.1 197.1h.2v9.2h-.2z"/>
<path d="M137.2 197.1h.2v9.2h-.2z"/>
<path d="M137.3 197.1h.1v9.2h-.1z"/>
<path d="M137.4 197.1h.1v9.2h-.1z"/>
<path d="M137.4 197.1h.2v9.2h-.2z"/>
<path d="M137.5 197.1h.2v9.2h-.2z"/>
<path d="M137.6 197.1h.2v9.2h-.2z"/>
<path d="M137.7 197.1h.2v9.2h-.2z"/>
<path d="M137.8 197.1h.2v9.2h-.2z"/>
<path d="M137.9 197.1h.1v9.2h-.1z"/>
<path d="M138 197.1h.1v9.2h-.1z"/>
<path d="M138 197.1h.2v9.2h-.2z"/>
<path d="M138.1 197.1h.2v9.2h-.2z"/>
<path d="M138.2 197.1h.2v9.2h-.2z"/>
<path d="M138.3 197.1h.2v9.2h-.2z"/>
<path d="M138.4 197.1h.2v9.2h-.2z"/>
<path d="M138.5 197.1h.1v9.2h-.1z"/>
<path d="M138.6 197.1h.1v9.2h-.1z"/>
<path d="M138.6 197.1h.2v9.2h-.2z"/>
<path d="M138.7 197.1h.2v9.2h-.2z"/>
<path d="M138.8 197.1h.2v9.2h-.2z"/>
<path d="M138.9 197.1h.2v9.2h-.2z"/>
<path d="M139 197.1h.3v9.2h-.3z"/>
<path d="M139.1 197.1h.2v9.2h-.2z"/>
<path d="M139.3 197.1h.1v9.2h-.1z"/>
<path d="M139.3 197.1h.2v9.2h-.2z"/>
<path d="M139.4 197.1h.2v9.2h-.2z"/>
<path d="M139.5 197.1h.2v9.2h-.2z"/>
<path d="M139.6 197.1h.2v9.2h-.2z"/>
<path d="M139.7 197.1h.1v9.2h-.1z"/>
<path d="M139.8 197.1h.1v9.2h-.1z"/>
<path d="M139.8 197.1h.2v9.2h-.2z"/>
<path d="M139.9 197.1h.2v9.2h-.2z"/>
<path d="M140 197.1h.2v9.2h-.2z"/>
<path d="M140.1 197.1h.2v9.2h-.2z"/>
<path d="M140.2 197.1h.2v9.2h-.2z"/>
<path d="M140.3 197.1h.2v9.2h-.2z"/>
<path d="M140.4 197.1h.1v9.2h-.1z"/>
<path d="M140.5 197.1h.1v9.2h-.1z"/>
<path d="M140.5 197.1h.2v9.2h-.2z"/>
<path d="M140.6 197.1h.2v9.2h-.2z"/>
<path d="M140.7 197.1h.2v9.2h-.2z"/>
<path d="M140.8 197.1h.2v9.2h-.2z"/>
<path d="M140.9 197.1h.2v9.2h-.2z"/>
<path d="M141 197.1h.1v9.2h-.1z"/>
<path d="M141.1 197.1h.1v9.2h-.1z"/>
<path d="M141.1 197.1h.2v9.2h-.2z"/>
<path d="M141.2 197.1h.2v9.2h-.2z"/>
<path d="M141.3 197.1h.2v9.2h-.2z"/>
<path d="M141.4 197.1h.2v9.2h-.2z"/>
<path d="M141.5 197.1h.1v9.2h-.1z"/>
<path d="M141.6 197.1h.1v9.2h-.1z"/>
<path d="M141.6 197.1h.2v9.2h-.2z"/>
<path d="M141.7 197.1h.2v9.2h-.2z"/>
<path d="M141.8 197.1h.3v9.2h-.3z"/>
<path d="M141.9 197.1h.3v9.2h-.3z"/>
<path d="M142.1 197.1h.2v9.2h-.2z"/>
<path d="M142.2 197.1h.1v9.2h-.1z"/>
<path d="M142.3 197.1h.1v9.2h-.1z"/>
<path d="M142.3 197.1h.2v9.2h-.2z"/>
<path d="M142.4 197.1h.2v9.2h-.2z"/>
<path d="M142.5 197.1h.2v9.2h-.2z"/>
<path d="M142.6 197.1h.2v9.2h-.2z"/>
<path d="M142.7 197.1h.2v9.2h-.2z"/>
<path d="M142.8 197.1h.1v9.2h-.1z"/>
<path d="M142.9 197.1h.1v9.2h-.1z"/>
<path d="M142.9 197.1h.2v9.2h-.2z"/>
<path d="M143 197.1h.2v9.2h-.2z"/>
<path d="M143.1 197.1h.2v9.2h-.2z"/>
<path d="M143.2 197.1h.2v9.2h-.2z"/>
<path d="M143.3 197.1h.2v9.2h-.2z"/>
<path d="M143.4 197.1h.2v9.2h-.2z"/>
<path d="M143.5 197.1h.1v9.2h-.1z"/>
<path d="M143.6 197.1h.1v9.2h-.1z"/>
<path d="M143.6 197.1h.2v9.2h-.2z"/>
<path d="M143.7 197.1h.2v9.2h-.2z"/>
<path d="M143.8 197.1h.2v9.2h-.2z"/>
<path d="M143.9 197.1h.2v9.2h-.2z"/>
<path d="M144 197.1h.1v9.2h-.1z"/>
<path d="M144.1 197.1h.1v9.2h-.1z"/>
<path d="M144.1 197.1h.2v9.2h-.2z"/>
<path d="M144.2 197.1h.2v9.2h-.2z"/>
<path d="M144.3 197.1h.2v9.2h-.2z"/>
<path d="M144.4 197.1h.2v9.2h-.2z"/>
<path d="M144.5 197.1h.2v9.2h-.2z"/>
<path d="M144.6 197.1h.2v9.2h-.2z"/>
<path d="M144.7 197.1h.1v9.2h-.1z"/>
<path d="M144.8 197.1h.2v9.2h-.2z"/>
<path d="M144.8 197.1h.3v9.2h-.3z"/>
<path d="M145 197.1h.2v9.2h-.2z"/>
<path d="M145.1 197.1h.2v9.2h-.2z"/>
<path d="M145.2 197.1h.2v9.2h-.2z"/>
<path d="M145.3 197.1h.1v9.2h-.1z"/>
<path d="M145.4 197.1h.1v9.2h-.1z"/>
<path d="M145.4 197.1h.2v9.2h-.2z"/>
<path d="M145.5 197.1h.2v9.2h-.2z"/>
<path d="M145.6 197.1h.2v9.2h-.2z"/>
<path d="M145.7 197.1h.2v9.2h-.2z"/>
<path d="M145.8 197.1h.2v9.2h-.2z"/>
<path d="M145.9 197.1h.1v9.2h-.1z"/>
<path d="M146 197.1h.1v9.2h-.1z"/>
<path d="M146 197.1h.2v9.2h-.2z"/>
<path d="M146.1 197.1h.2v9.2h-.2z"/>
<path d="M146.2 197.1h.2v9.2h-.2z"/>
<path d="M146.3 197.1h.2v9.2h-.2z"/>
<path d="M146.4 197.1h.2v9.2h-.2z"/>
<path d="M146.5 197.1h.1v9.2h-.1z"/>
<path d="M146.6 197.1h.1v9.2h-.1z"/>
<path d="M146.6 197.1h.2v9.2h-.2z"/>
<path d="M146.7 197.1h.2v9.2h-.2z"/>
<path d="M146.8 197.1h.2v9.2h-.2z"/>
<path d="M146.9 197.1h.2v9.2h-.2z"/>
<path d="M147 197.1h.2v9.2h-.2z"/>
<path d="M147.1 197.1h.2v9.2h-.2z"/>
<path d="M147.2 197.1h.1v9.2h-.1z"/>
<path d="M147.3 197.1h.1v9.2h-.1z"/>
<path d="M147.3 197.1h.2v9.2h-.2z"/>
<path d="M147.4 197.1h.2v9.2h-.2z"/>
<path d="M147.5 197.1h.2v9.2h-.2z"/>
<path d="M147.6 197.1h.2v9.2h-.2z"/>
<path d="M147.7 197.1h.2v9.2h-.2z"/>
<path d="M147.8 197.1h.2v9.2h-.2z"/>
<path d="M147.9 197.1h.2v9.2h-.2z"/>
<path d="M148 197.1h.2v9.2h-.2z"/>
<path d="M148.1 197.1h.2v9.2h-.2z"/>
<path d="M148.2 197.1h.2v9.2h-.2z"/>
<path d="M148.3 197.1h.2v9.2h-.2z"/>
<path d="M148.4 197.1h.1v9.2h-.1z"/>
<path d="M148.5 197.1h.1v9.2h-.1z"/>
<path d="M148.5 197.1h.2v9.2h-.2z"/>
<path d="M148.6 197.1h.2v9.2h-.2z"/>
<path d="M148.7 197.1h.2v9.2h-.2z"/>
<path d="M148.8 197.1h.2v9.2h-.2z"/>
<path d="M148.9 197.1h.2v9.2h-.2z"/>
<path d="M149 197.1h.1v9.2h-.1z"/>
<path d="M149.1 197.1h.1v9.2h-.1z"/>
<path d="M149.1 197.1h.2v9.2h-.2z"/>
<path d="M149.2 197.1h.2v9.2h-.2z"/>
<path d="M149.3 197.1h.2v9.2h-.2z"/>
<path d="M149.4 197.1h.2v9.2h-.2z"/>
<path d="M149.5 197.1h.1v9.2h-.1z"/>
<path d="M149.6 197.1h.2v9.2h-.2z"/>
<path d="M149.8 197.1h.1v9.2h-.1z"/>
<path d="M149.8 197.1h.2v9.2h-.2z"/>
<path d="M149.9 197.1h.2v9.2h-.2z"/>
<path d="M150 197.1h.2v9.2h-.2z"/>
<path d="M150.1 197.1h.2v9.2h-.2z"/>
<path d="M150.2 197.1h.1v9.2h-.1z"/>
<path d="M150.3 197.1h.1v9.2h-.1z"/>
<path d="M150.3 197.1h.2v9.2h-.2z"/>
<path d="M150.4 197.1h.2v9.2h-.2z"/>
<path d="M150.5 197.1h.3v9.2h-.3z"/>
<path d="M150.6 197.1h.3v9.2h-.3z"/>
<path d="M150.8 197.1h.1v9.2h-.1z"/>
<path d="M150.9 197.1h.1v9.2h-.1z"/>
<path d="M150.9 197.1h.2v9.2h-.2z"/>
<path d="M151 197.1h.2v9.2h-.2z"/>
<path d="M151.1 197.1h.2v9.2h-.2z"/>
<path d="M151.2 197.1h.2v9.2h-.2z"/>
<path d="M151.3 197.1h.2v9.2h-.2z"/>
<path d="M151.4 197.1h.2v9.2h-.2z"/>
<path d="M151.5 197.1h.1v9.2h-.1z"/>
<path d="M151.6 197.1h.1v9.2h-.1z"/>
<path d="M151.6 197.1h.2v9.2h-.2z"/>
<path d="M151.7 197.1h.2v9.2h-.2z"/>
<path d="M151.8 197.1h.2v9.2h-.2z"/>
<path d="M151.9 197.1h.2v9.2h-.2z"/>
<path d="M152 197.1h.1v9.2h-.1z"/>
<path d="M152.1 197.1h.1v9.2h-.1z"/>
<path d="M152.1 197.1h.2v9.2h-.2z"/>
<path d="M152.2 197.1h.2v9.2h-.2z"/>
<path d="M152.3 197.1h.2v9.2h-.2z"/>
<path d="M152.4 197.1h.2v9.2h-.2z"/>
<path d="M152.5 197.1h.2v9.2h-.2z"/>
<path d="M152.6 197.1h.2v9.2h-.2z"/>
<path d="M152.7 197.1h.1v9.2h-.1z"/>
<path d="M152.8 197.1h.1v9.2h-.1z"/>
<path d="M152.8 197.1h.2v9.2h-.2z"/>
<path d="M152.9 197.1h.2v9.2h-.2z"/>
<path d="M153 197.1h.2v9.2h-.2z"/>
<path d="M153.1 197.1h.2v9.2h-.2z"/>
<path d="M153.2 197.1h.2v9.2h-.2z"/>
<path d="M153.3 197.1h.1v9.2h-.1z"/>
<path d="M153.4 197.1h.1v9.2h-.1z"/>
<path d="M153.4 197.1h.3v9.2h-.3z"/>
<path d="M153.5 197.1h.3v9.2h-.3z"/>
<path d="M153.7 197.1h.2v9.2h-.2z"/>
<path d="M153.8 197.1h.2v9.2h-.2z"/>
<path d="M153.9 197.1h.2v9.2h-.2z"/>
<path d="M154 197.1h.1v9.2h-.1z"/>
<path d="M154.1 197.1h.1v9.2h-.1z"/>
<path d="M154.1 197.1h.2v9.2h-.2z"/>
<path d="M154.2 197.1h.2v9.2h-.2z"/>
<path d="M154.3 197.1h.2v9.2h-.2z"/>
<path d="M154.4 197.1h.2v9.2h-.2z"/>
<path d="M154.5 197.1h.1v9.2h-.1z"/>
<path d="M154.6 197.1h.1v9.2h-.1z"/>
<path d="M154.6 197.1l.1 9.2z"/>
<path d="M154.7 197.1v9.2z"/>
</g>
<text font-size="7" x="172.1" y="21.6">AP1117</text>
<g font-size="4.2">
<text x="108.5" y="28.1">1A LOW DROPOUT POSITIVE ADJUSTABLE</text>
<text x="135.5" y="33">OR FIXED-MODE REGULATOR</text>
<text x="20.3" y="43.6">Typical Performance Characteristics</text>
</g>
<text font-size="3.5" fill="#231f20" x="20.3" y="270.9">AP1117</text>
<g font-size="2.9" fill="#131516">
<text x="33.5" y="51.5">2.0</text>
<text x="33.5" y="57.1">1.8</text>
<text x="33.5" y="63">1.6</text>
<text x="33.5" y="69.1">1.4</text>
<text x="33.5" y="75.5">1.2</text>
<text x="33.5" y="80.7">1.0</text>
<text x="33.5" y="86.6">0.8</text>
<text x="33.5" y="92.4">0.6</text>
<text x="30.6" y="96.1" transform="rotate(-90 30.6 96.1)">DROPOUT VOLTAGE (V)</text>
<text x="33.5" y="98.2">0.4</text>
<text x="33.5" y="104.4">0.2</text>
<text x="36.2" y="109.8">0</text>
<text x="37.7" y="112.4">0</text>
<text x="50.7" y="112.1">250</text>
<text x="65.6" y="112.1">500</text>
<text x="80" y="112.1">750</text>
<text x="93.5" y="112.1">1000</text>
<text x="45.1" y="119.1">Dropout Voltage vs. Output Current</text>
<text x="50.8" y="115.9">OUTPUT CURRENT (mA)</text>
<text x="126.2" y="124.5">1</text>
<text x="124.4" y="135.7">0.8</text>
<text x="124.4" y="147.9">0.6</text>
<text x="124.4" y="159.6">0.4</text>
<text x="124.4" y="171.2">0.2</text>
<text x="29.5" y="175.7" transform="rotate(-90 29.5 175.7)">OUTPUT VOLTAGE CHANGE (%)</text>
<text x="123" y="178.3" transform="rotate(-90 123 178.3)">OUTPUT VOLTAGE DEVIATION (%)</text>
<text x="35.2" y="185.7">-40</text>
<text x="42.6" y="185.7">-25</text>
<text x="51.2" y="185.7">0</text>
<text x="58" y="185.7">25</text>
<text x="65.1" y="185.7">50</text>
<text x="72.7" y="185.7">75</text>
<text x="79.5" y="185.7">100</text>
<text x="86.5" y="185.7">125</text>
<text x="93.7" y="185.7">150</text>
<text x="126.4" y="182.7">0</text>
<text x="127.8" y="185.5">2</text>
<text x="139.9" y="185.5">4</text>
<text x="152.2" y="185.3">6</text>
<text x="163.7" y="185.3">8</text>
<text x="174.9" y="185.3">10</text>
<text x="186.1" y="185.3">12</text>
<text x="53.6" y="189">TEMPERATURE (°C)</text>
<text x="144.9" y="189.2">INPUT VOLTAGE (V)</text>
<text x="33.9" y="197.3">7.5</text>
<text x="34.6" y="192.2">Percent Change in Output Voltage vs. Temperature</text>
<text x="148.6" y="192.4">Line Regulation</text>
<text x="33.9" y="204.8">6.5</text>
<text x="33.9" y="214.1">5.5</text>
<text x="34.8" y="221.7">40</text>
<text x="34.8" y="230.2">20</text>
<text x="31.9" y="239.5" transform="rotate(-90 31.9 239.5)">INPUT VOLTAGE (V)</text>
<text x="36.4" y="239.3">0</text>
<text x="28.6" y="250.7" transform="rotate(-90 28.6 250.7)">OUTPUT VOLTAGE DEVIATION (mV)</text>
<text x="33.9" y="248">-20</text>
<text x="33.9" y="256">-40</text>
<text x="38.1" y="258.8">0</text>
<text x="43.4" y="258.8">20</text>
<text x="49.2" y="258.8">40</text>
<text x="55.3" y="258.8">60</text>
<text x="61.1" y="258.8">80</text>
<text x="63.1" y="261.8">TIME (µs)</text>
<text x="66.5" y="258.8">100 120 140 160 180 200</text>
<text x="53.4" y="265.1">Line Transient Response</text>
</g>
<g font-size="2.8" fill="#131516">
<text x="124.3" y="51.5">0.20</text>
<text x="127.9" y="63.2">0</text>
<text x="123.5" y="74.7">-0.20</text>
<text x="123.5" y="86.1">-0.40</text>
<text x="123.5" y="97.8">-0.80</text>
<text x="121.6" y="103.5" transform="rotate(-90 121.6 103.5)">OUTPUT VOLTAGE DEVIATION (%)</text>
<text x="127.6" y="108.8">-1</text>
<text x="129.7" y="111.6">-40</text>
<text x="140" y="111.6">0</text>
<text x="148.7" y="111.6">25</text>
<text x="158.5" y="111.6">50</text>
<text x="168.1" y="111.6">75</text>
<text x="176.9" y="111.6">100</text>
<text x="186.1" y="111.6">125</text>
<text x="138.4" y="118.4">Load Regulation vs. Temperature</text>
<text x="145.8" y="115.2">TEMPERATURE (°C)</text>
<text x="34" y="124.5">2</text>
<text x="32.4" y="131.5">1.5</text>
<text x="33.9" y="138.9">1</text>
<text x="32.4" y="145.9">0.5</text>
<text x="33.7" y="153.7">0</text>
<text x="31.6" y="160.8">-0.5</text>
<text x="32.9" y="168.1">-1</text>
<text x="31.5" y="175.8">-1.5</text>
<text x="33" y="182.9">-2</text>
<text x="126.9" y="197.2">30</text>
<text x="126.9" y="203">20</text>
<text x="126.9" y="209.1">10</text>
<text x="128.1" y="216.3">0</text>
<text x="125.6" y="222.6">-10</text>
<text x="125.9" y="228.7">-20</text>
<text x="121.1" y="238.9" transform="rotate(-90 121.1 238.9)">LOAD CURRENT (A)</text>
<text x="128.1" y="235.1">2</text>
<text x="128.1" y="241.5">1</text>
<text x="124.3" y="249.6" transform="rotate(-90 124.3 249.6)">OUTPUT VOLTAGE DEVIATION (mV)</text>
<text x="128.1" y="248.7">0</text>
<text x="127.4" y="254.5">-1</text>
<text x="129.9" y="257.5">0</text>
<text x="135" y="257.5">10</text>
<text x="140.9" y="257.6">20</text>
<text x="146.6" y="257.6">30</text>
<text x="152.5" y="257.6">40</text>
<text x="158.4" y="257.6">50</text>
<text x="164.8" y="257.6">60</text>
<text x="170.3" y="257.6">70</text>
<text x="176" y="257.6">80</text>
<text x="181.8" y="257.6">90 100</text>
<text x="144.1" y="264">Load Transient Response</text>
<text x="154.1" y="260.8">TIME (µs)</text>
</g>
<g font-size="2.8">
<text x="97.8" y="273.5">www.diodes.com</text>
<text x="105" y="270.2">5 of 11</text>
</g>
<text font-size="2.8" fill="#231f20" x="174" y="270.6">September 2011</text>
<text font-size="2.5" x="20.3" y="274">Document number: DS31009 Rev. 21 - 2</text>
<g font-size="2.2" fill="#131516">
<text x="56.2" y="72.4">T</text>
<text x="59" y="72.4">= 25°C</text>
<text x="69.4" y="89">T</text>
<text x="72.3" y="89">= 125°C</text>
<text x="40.9" y="198.9">C</text>
<text x="40.9" y="202.1">C</text>
<text x="44.9" y="198.9">= 1µF</text>
<text x="46.9" y="202.1">= 10µF Tantalum</text>
</g>
<g font-size="2.1" fill="#131516">
<text x="142.7" y="66">I</text>
<text x="148.8" y="66">= 800mA</text>
<text x="133.1" y="198.8">C</text>
<text x="133.1" y="201.9">C</text>
<text x="137.1" y="198.8">= 1µF</text>
<text x="139.1" y="201.9">= 10µF Tantalum</text>
<text x="133.1" y="204.9">Preload = 100mA</text>
</g>
<text font-size="2.1" fill="#231f20" x="173.7" y="273.2">© Diodes Incorporated</text>
<g font-size="1.8" fill="#131516">
<text x="143.3" y="66.7">LOAD</text>
<text x="57.5" y="73.2">J</text>
<text x="70.7" y="89.7">J</text>
<text x="42.4" y="199.7">IN</text>
<text x="42.4" y="202.8">OUT</text>
<text x="134.7" y="199.6">IN</text>
<text x="134.7" y="202.6">OUT</text>
</g>
</svg>
